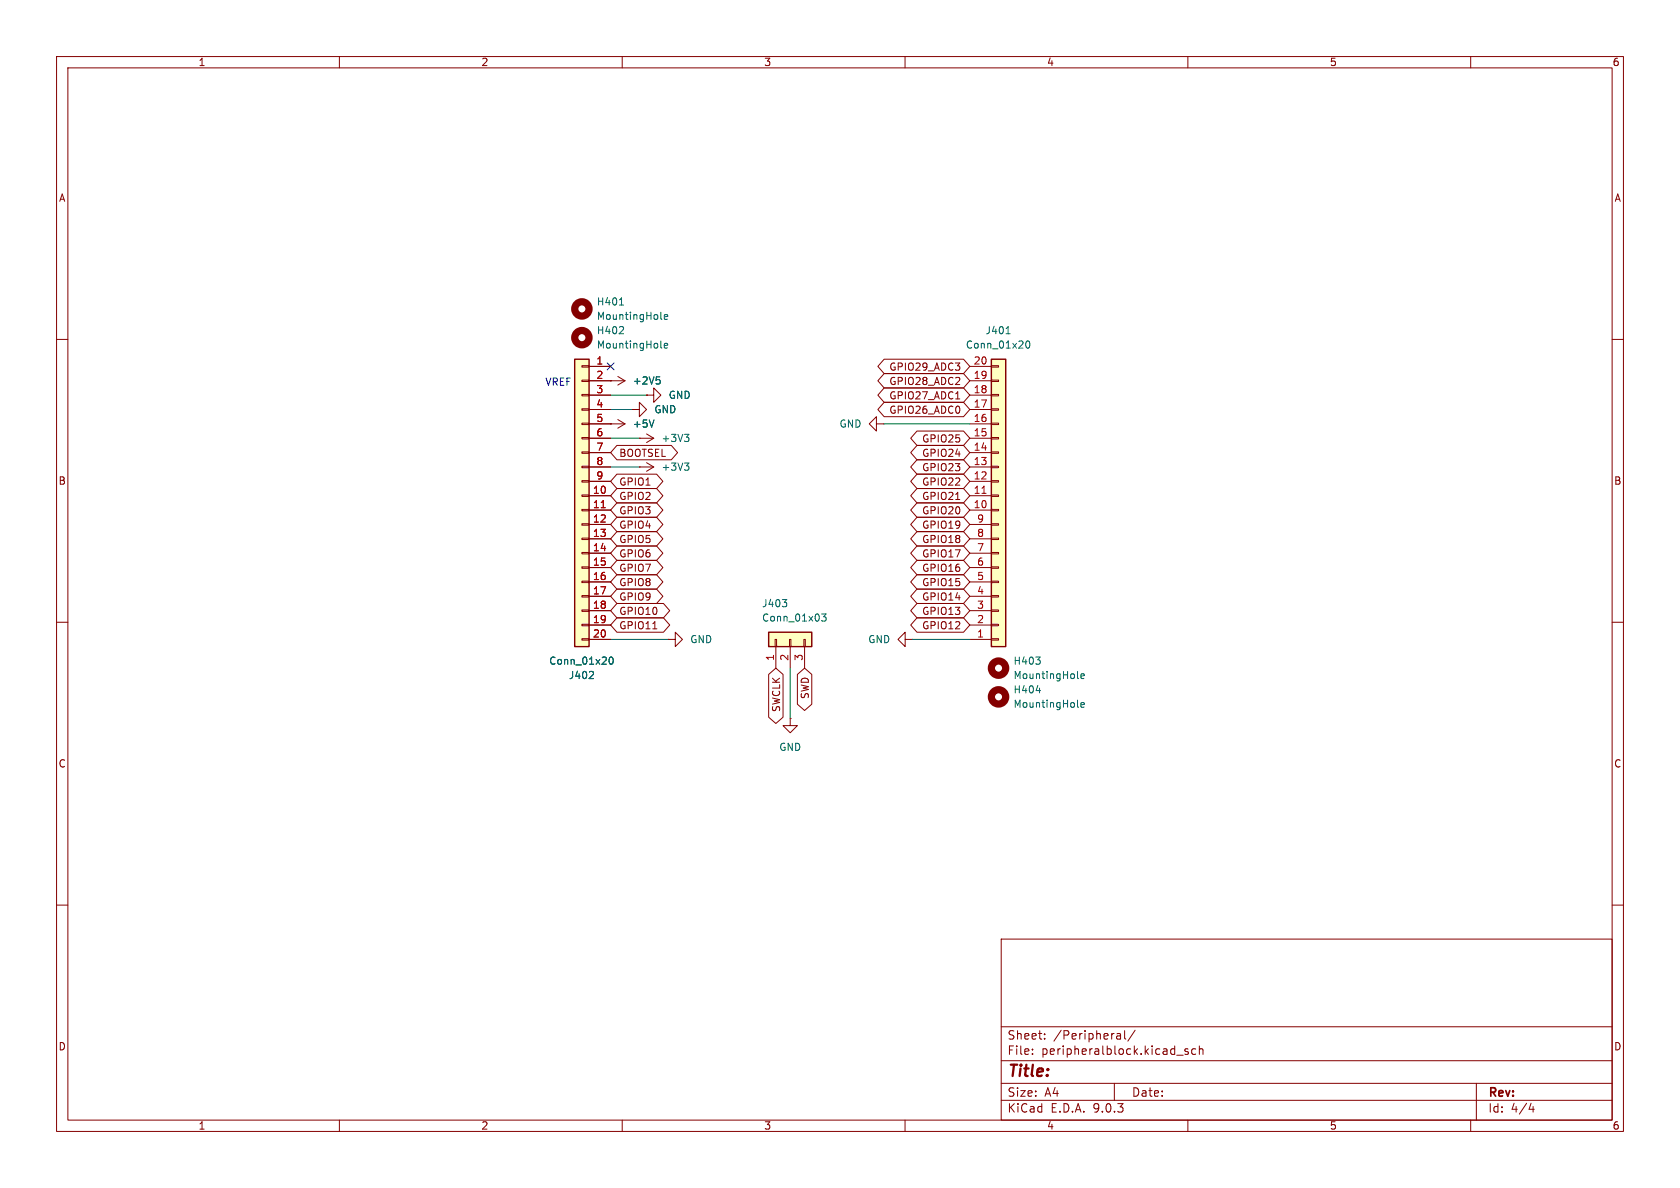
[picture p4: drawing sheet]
<svg xmlns="http://www.w3.org/2000/svg" width="297mm" height="210mm" viewBox="0 0 297 210" stroke-linecap="round" stroke-linejoin="round" font-family="sans-serif">
<g fill="none" stroke="#840000" stroke-width=".18">
<path d="M10 10h277v190h-277zM12 12h273v186h-273zM60 10v2M110 10v2M160 10v2M210 10v2M260 10v2M10 60h2M285 60h2M10 110h2M285 110h2M10 160h2"/>
<path d="M177 166h108v32h-108zM285 160h2M60 198v2M110 198v2M160 198v2M177 194.5h108M177 191.5h108M177 187.5h108M177 181.5h108M182.5 186.3v.1M182.5 185.5v.1M184.7 183.6v.1"/>
<path d="M184.7 182.8v.1M197 191.5v3M197.6 182.7h.3l.2 .2v.8M198.1 183.6l-.5 .1M198.1 183.1h-.5M198.8 182.2v1.3l.2 .2M200.7 182.1l-1.3 2M208 186.5h1.2M210 198v2M210 185.5l-.3-.1-.2 .2v.2l.5 .2v.3h-.5M211.4 185.5l-.4-.1-.3 .3v.4l.1 .2h.6M212 185.5l.2-.1 .4 .1 .1 .9"/>
<path d="M212 184.9v1.5M260 198v2M261 191.5v6.5M270.7 195l-.4 1.1h.9M271 195.6v1"/>
</g>
<path d="M135.9 111.8h7.6v2.5h-7.6z" fill="#ffffc2"/>
<path d="M135.9 111.8h7.6v2.5h-7.6z" fill="none" stroke="#840000" stroke-width=".25"/>
<g fill="none" stroke="#840000" stroke-width=".18">
<path d="M107.9 67.3h.1M107.9 67.3h2.6M109.2 66.5l1.3 .8M110.5 67.3l-1.3 .8M154.9 74.9v-1.2l-1.2 1.2 1.2 1.3v-1.3h1.3M156.2 74.9h.1M113 82.6h.1M113 82.6h2.6M114.3 81.8l1.3 .8M115.6 82.6l-1.3 .7M118.1 113h1.3v-1.2l1.2 1.2-1.2 1.3v-1.3M118.1 113h.1"/>
<path d="M137 113h.3v1.3h-.3zM137.2 114.3v3.8M139.6 113h.2v1.3h-.2zM139.7 114.3v3.8M142.1 113h.3v1.3h-.3zM142.2 114.3v3.8M160 113v-1.2l-1.3 1.2 1.3 1.3v-1.3h1.3M161.3 113h.1M139.7 127v1.3h1.3l-1.3 1.2-1.3-1.2h1.3M139.7 127h.1"/>
</g>
<g fill="none" stroke="#006464" stroke-width=".18">
<path d="M109.5 59h.7M109.5 53.9h.7M110.2 57.9v.4M116.8 56.3l.2 .2M117.4 56l.6-.1v-.2l-.4-.1-.2 .2 .1 .6h.5M116 66.6h.6M116.5 67.1l.2 .2v.3l-.2 .3M116.8 61.4l.2 .1M117.4 61.1l.6-.1v-.2l-.4-.1-.2 .2 .1 .6h.5M121 81.9h.8l-.4 .4M121.5 82.3l.3 .3v.3l-.3 .2M138.3 106h.8l-.4 .5"/>
<path d="M139 106.5l.1 .2-.1 .5M145.3 108.5h.7l-.4 .5 .4 .1v.6l-.2 .1-.5-.1M183.2 122.1h.8M190.5 124.9l.2 .1M191.1 124.6l.6-.1-.1-.2-.3-.1-.2 .2 .1 .6h.4"/>
</g>
<g fill="none" stroke="#840000" stroke-width="1.3">
<circle cx="102.9" cy="54.6" r="1.27"/>
<circle cx="102.9" cy="59.7" r="1.27"/>
<circle cx="176.5" cy="123.2" r="1.27"/>
</g>
<path d="M101.6 63.5h2.5v50.8h-2.5z" fill="#ffffc2"/>
<path d="M101.6 63.5h2.5v50.8h-2.5z" fill="none" stroke="#840000" stroke-width=".25"/>
<g fill="none" stroke="#840000" stroke-width=".18">
<path d="M102.9 64.6h1.2v.3h-1.2zM102.9 67.2h1.2v.2h-1.2zM102.9 69.7h1.2v.3h-1.2zM102.9 72.3h1.2v.2h-1.2zM102.9 74.8h1.2v.3h-1.2zM102.9 77.3h1.2v.3h-1.2zM102.9 79.9h1.2v.2h-1.2zM104.1 64.8h3.8M104.1 67.3h3.8M104.1 69.9h3.8M104.1 72.4h3.8M104.1 74.9h6.4"/>
<path d="M104.1 77.5h3.8M107.9 74.9h.1M109.2 74.2l1.3 .7M110.5 74.9l-1.3 .8M111.8 72.4h1.2v-1.3l1.3 1.3-1.3 1.3v-1.3M111.8 72.4h.1M113 77.5h.1M113 77.5h2.6M114.3 69.9h1.3v-1.3l1.2 1.3-1.2 1.2v-1.2M114.3 69.9h.1M114.3 76.7l1.3 .8M115.6 77.5l-1.3 .7"/>
<path d="M102.9 82.4h1.2v.3h-1.2zM102.9 85h1.2v.2h-1.2zM102.9 87.5h1.2v.3h-1.2zM102.9 90h1.2v.3h-1.2zM102.9 92.6h1.2v.2h-1.2zM102.9 95.1h1.2v.3h-1.2zM102.9 97.7h1.2v.2h-1.2zM104.1 80h3.8M104.1 82.6h3.8M104.1 85.1h3.8M104.1 87.6h3.8M104.1 90.2h3.8"/>
<path d="M104.1 92.7h3.8M104.1 95.3h3.8M104.1 97.8h3.8M102.9 100.2h1.2v.3h-1.2zM102.9 102.7h1.2v.3h-1.2zM102.9 105.3h1.2v.2h-1.2zM102.9 107.8h1.2v.3h-1.2zM102.9 110.4h1.2v.2h-1.2zM102.9 112.9h1.2v.3h-1.2zM104.1 100.3h3.8M104.1 102.9h3.8M104.1 105.4h3.8"/>
<path d="M104.1 108h3.8M104.1 110.5h3.8M104.1 113h3.8"/>
</g>
<path d="M106.3 89.8h.7" fill="none" stroke="#a90000" stroke-width=".18"/>
<path d="M115.6 74.2l-.4 1.3M121 76.8h.8l-.4 .5M121.5 77.3l.3 .2v.3l-.3 .2M104.8 118.8l.1 .1v.3l-.8 .8h.8M107.9 116.2l.1-.1a.68 .68 0 0 1 .4 .7 .68 .68 0 0 1-.4 .6 .84 .84 0 0 1-.1-1.2z" fill="none" stroke="#006464" stroke-width=".18"/>
<path d="M175.3 63.5h2.5v50.8h-2.5z" fill="#ffffc2"/>
<path d="M175.3 63.5h2.5v50.8h-2.5z" fill="none" stroke="#840000" stroke-width=".25"/>
<g fill="none" stroke="#840000" stroke-width=".18">
<path d="M104.1 77.5h3.8M104.1 74.9h3.8M104.1 72.4h3.8M104.1 69.9h3.8M104.1 67.3h3.8M104.1 64.8h3.8M107.9 67.3h.1M107.9 74.9h.1M109.1 78.7h9.6l1.1 1.3-1.1 1.3h-9.6l-1.2-1.3zM111.8 72.4h.1M114.3 69.9h.1M156.3 66h14l1.1 1.3-1.1 1.3h-14l-1.1-1.3z"/>
<path d="M156.3 71.1h14l1.1 1.3-1.1 1.3h-14l-1.1-1.3zM156.3 63.5h14l1.1 1.3-1.1 1.2h-14l-1.1-1.2zM156.3 68.6h14l1.1 1.3-1.1 1.2h-14l-1.1-1.2zM162.1 76.2h8.2l1.1 1.3-1.1 1.2h-8.2l-1.1-1.2zM162.1 78.7h8.2l1.1 1.3-1.1 1.3h-8.2l-1.1-1.3zM169 70.5h.7M171.4 77.5h3.9M171.4 74.9h3.9M171.4 72.4h3.9M171.4 69.9h3.9M171.4 67.3h3.9M171.4 64.8h3.9"/>
<path d="M175.3 79.9h1.2v.2h-1.2zM175.3 77.3h1.2v.3h-1.2zM175.3 74.8h1.2v.3h-1.2zM175.3 72.3h1.2v.2h-1.2zM175.3 69.7h1.2v.3h-1.2zM175.3 67.2h1.2v.2h-1.2zM175.3 64.6h1.2v.3h-1.2zM104.1 97.8h3.8M104.1 95.3h3.8M104.1 92.7h3.8M104.1 90.2h3.8M104.1 87.6h3.8"/>
<path d="M104.1 85.1h3.8M104.1 82.6h3.8M104.1 80h3.8M109.1 86.4h7l1.1 1.2-1.1 1.3h-7l-1.2-1.3zM109.1 88.9h7l1.1 1.3-1.1 1.2h-7l-1.2-1.2zM109.1 91.4h7l1.1 1.3-1.1 1.3h-7l-1.2-1.3zM109.1 94h7l1.1 1.3-1.1 1.2h-7l-1.2-1.2zM109.1 96.5h7l1.1 1.3-1.1 1.3h-7l-1.2-1.3zM109.1 99.1h7l1.1 1.2-1.1 1.3h-7l-1.2-1.3zM109.1 83.8h7l1.1 1.3-1.1 1.3h-7l-1.2-1.3zM162.1 94h8.2l1.1 1.3-1.1 1.2h-8.2l-1.1-1.2zM162.1 96.5h8.2l1.1 1.3-1.1 1.3h-8.2l-1.1-1.3z"/>
<path d="M162.1 99.1h8.2l1.1 1.2-1.1 1.3h-8.2l-1.1-1.3zM162.1 91.4h8.2l1.1 1.3-1.1 1.3h-8.2l-1.1-1.3zM162.1 86.4h8.2l1.1 1.2-1.1 1.3h-8.2l-1.1-1.3zM162.1 88.9h8.2l1.1 1.3-1.1 1.2h-8.2l-1.1-1.2zM162.1 83.8h8.2l1.1 1.3-1.1 1.3h-8.2l-1.1-1.3zM162.1 81.3h8.2l1.1 1.3-1.1 1.2h-8.2l-1.1-1.2zM169 88.3h.7M171.4 97.8h3.9M171.4 95.3h3.9M171.4 92.7h3.9M171.4 90.2h3.9M171.4 87.6h3.9"/>
<path d="M171.4 85.1h3.9M171.4 82.6h3.9M171.4 80h3.9M175.3 97.7h1.2v.2h-1.2zM175.3 95.1h1.2v.3h-1.2zM175.3 92.6h1.2v.2h-1.2zM175.3 90h1.2v.3h-1.2zM175.3 87.5h1.2v.3h-1.2zM175.3 85h1.2v.2h-1.2zM175.3 82.4h1.2v.3h-1.2zM104.1 113h3.8M104.1 110.5h3.8"/>
<path d="M104.1 108h3.8M104.1 105.4h3.8M104.1 102.9h3.8M104.1 100.3h3.8M109.1 106.7h8.2l1.1 1.3-1.1 1.2h-8.2l-1.2-1.2zM109.1 104.1h7l1.1 1.3-1.1 1.3h-7l-1.2-1.3zM109.1 101.6h7l1.1 1.3-1.1 1.2h-7l-1.2-1.2zM109.1 109.2h8.2l1.1 1.3-1.1 1.3h-8.2l-1.2-1.3zM115.4 111.2h.7M135.9 119.2l1.3-1.1 1.2 1.1v7.6l-1.2 1.1-1.3-1.1zM141 119.2l1.2-1.1 1.3 1.1v5.3l-1.3 1.1-1.2-1.1zM162.1 104.1h8.2l1.1 1.3-1.1 1.3h-8.2l-1.1-1.3z"/>
<path d="M162.1 101.6h8.2l1.1 1.3-1.1 1.2h-8.2l-1.1-1.2zM162.1 106.7h8.2l1.1 1.3-1.1 1.2h-8.2l-1.1-1.2zM162.1 109.2h8.2l1.1 1.3-1.1 1.3h-8.2l-1.1-1.3zM171.4 113h3.9M171.4 110.5h3.9M171.4 108h3.9M171.4 105.4h3.9M171.4 102.9h3.9M171.4 100.3h3.9M175.3 112.9h1.2v.3h-1.2zM175.3 110.4h1.2v.2h-1.2zM175.3 107.8h1.2v.3h-1.2z"/>
<path d="M175.3 105.3h1.2v.2h-1.2zM175.3 102.7h1.2v.3h-1.2zM175.3 100.2h1.2v.3h-1.2z"/>
</g>
<path d="M106.3 89.8h.7M173.6 87.2h.7" fill="none" stroke="#a90000" stroke-width=".18"/>
<path d="M177.9 59h.7M115.6 74.2l-.4 1.3M116 66.6h.6M116.5 67.1l.2 .2v.3l-.2 .3M181.5 60.4l.1-.1a.68 .68 0 0 1 .5 .6 .68 .68 0 0 1-.5 .6l-.1-.1-.2-.3zM104.8 118.8l.1 .1v.3l-.8 .8h.8M107.9 116.2l.1-.1a.68 .68 0 0 1 .4 .7 .68 .68 0 0 1-.4 .6 .84 .84 0 0 1-.1-1.2zM183.1 116.1h.8l-.4 .5M183.8 116.8v.5M190.5 119.8l.2 .2M191.1 119.5l.6-.1-.1-.2-.3-.1-.2 .2 .1 .6h.4" fill="none" stroke="#006464" stroke-width=".18"/>
<circle cx="176.5" cy="118.1" r="1.27" fill="none" stroke="#840000" stroke-width="1.3"/>
<path d="M107.9 77.5h5.1M107.9 69.9h6.4M107.9 72.4h3.9M156.2 74.9h15.2M107.9 82.6h5.1M107.9 113h10.2M139.7 118.1v8.9M161.3 113h10.1" fill="none" stroke="#009600" stroke-width=".18"/>
<path d="M107.3 64.2l1.3 1.2M108.6 64.2l-1.3 1.2" fill="none" stroke="#000084" stroke-width=".18"/>
<text font-size="2.8" fill="#840000" x="178" y="190.9">Title:</text>
<g font-size="2.1" fill="#840000">
<text x="178" y="184">Sheet:</text>
<text x="186.2" y="184">/Peripheral/</text>
<text x="178" y="186.7">File:</text>
<text x="184.1" y="186.7">peripheralblock.kicad_sch</text>
<text x="178" y="196.9">KiCad</text>
<text x="178" y="194.1">Size:</text>
<text x="184.7" y="194.1">A4</text>
<text x="185.7" y="196.9">E.D.A.</text>
<text x="193.3" y="196.9">9.0.3</text>
<text x="200" y="194.1">Date:</text>
<text x="263" y="194.3">Rev:</text>
<text x="263" y="196.9">Id:</text>
<text x="267.1" y="196.9">4/4</text>
</g>
<g font-size="1.8" fill="#840000">
<text x="35" y="11.9">1</text>
<text x="85" y="11.9">2</text>
<text x="135" y="11.9">3</text>
<text x="185" y="11.9">4</text>
<text x="235" y="11.9">5</text>
<text x="285" y="11.9">6</text>
<text x="10.3" y="35.9">A</text>
<text x="285.3" y="35.9">A</text>
<text x="157.1" y="65.7">GPIO29_ADC3</text>
<text x="157.1" y="68.3">GPIO28_ADC2</text>
<text x="157.1" y="70.8">GPIO27_ADC1</text>
<text x="157.1" y="73.3">GPIO26_ADC0</text>
<text x="109.4" y="81">BOOTSEL</text>
<text x="162.9" y="78.4">GPIO25</text>
<text x="162.9" y="83.5">GPIO23</text>
<text x="162.9" y="81">GPIO24</text>
<text x="10.3" y="85.9">B</text>
<text x="109.4" y="88.6">GPIO2</text>
<text x="109.4" y="86">GPIO1</text>
<text x="162.9" y="88.6">GPIO21</text>
<text x="162.9" y="86">GPIO22</text>
<text x="285.3" y="85.9">B</text>
<text x="109.4" y="91.1">GPIO3</text>
<text x="109.4" y="93.7">GPIO4</text>
<text x="162.9" y="93.7">GPIO19</text>
<text x="162.9" y="91.1">GPIO20</text>
<text x="109.4" y="96.2">GPIO5</text>
<text x="109.4" y="98.7">GPIO6</text>
<text x="109.4" y="101.3">GPIO7</text>
<text x="162.9" y="96.2">GPIO18</text>
<text x="162.9" y="98.7">GPIO17</text>
<text x="162.9" y="101.3">GPIO16</text>
<text x="109.4" y="106.4">GPIO9</text>
<text x="109.4" y="103.8">GPIO8</text>
<text x="162.9" y="106.4">GPIO14</text>
<text x="162.9" y="103.8">GPIO15</text>
<text x="109.4" y="108.9">GPIO10</text>
<text x="109.4" y="111.4">GPIO11</text>
<text x="162.9" y="108.9">GPIO13</text>
<text x="162.9" y="111.4">GPIO12</text>
<text x="138.1" y="126" transform="rotate(-90 138.1 126)">SWCLK</text>
<text x="143.2" y="123.7" transform="rotate(-90 143.2 123.7)">SWD</text>
<text x="10.3" y="135.9">C</text>
<text x="285.3" y="135.9">C</text>
<text x="10.3" y="185.9">D</text>
<text x="285.3" y="185.9">D</text>
<text x="35" y="199.9">1</text>
<text x="85" y="199.9">2</text>
<text x="135" y="199.9">3</text>
<text x="185" y="199.9">4</text>
<text x="235" y="199.9">5</text>
<text x="285" y="199.9">6</text>
</g>
<g font-size="1.8" fill="#006464">
<text x="105.4" y="59.3">H402</text>
<text x="105.4" y="54.2">H401</text>
<text x="105.4" y="56.7">MountingHole</text>
<text x="174.1" y="59.3">J401</text>
<text x="105.4" y="61.8">MountingHole</text>
<text x="170.7" y="61.8">Conn_01x20</text>
<text x="111.8" y="68.2">+2V5</text>
<text x="118.1" y="70.7">GND</text>
<text x="111.8" y="75.8">+5V</text>
<text x="115.6" y="73.3">GND</text>
<text x="148.3" y="75.8">GND</text>
<text x="116.8" y="83.4">+3V3</text>
<text x="116.8" y="78.3">+3V3</text>
<text x="134.6" y="107.5">J403</text>
<text x="121.9" y="113.9">GND</text>
<text x="134.6" y="110.1">Conn_01x03</text>
<text x="153.4" y="113.9">GND</text>
<text x="97" y="117.7">Conn_01x20</text>
<text x="179.1" y="117.7">H403</text>
<text x="100.5" y="120.2">J402</text>
<text x="179.1" y="122.8">H404</text>
<text x="179.1" y="125.3">MountingHole</text>
<text x="179.1" y="120.2">MountingHole</text>
<text x="137.7" y="132.9">GND</text>
</g>
<g font-size="1.8" fill="#a90000">
<text x="105.3" y="64.5">1</text>
<text x="172" y="64.5">20</text>
<text x="105.3" y="67.1">2</text>
<text x="105.3" y="69.6">3</text>
<text x="172" y="69.6">18</text>
<text x="172" y="67.1">19</text>
<text x="105.3" y="72.1">4</text>
<text x="105.3" y="74.7">5</text>
<text x="105.3" y="77.2">6</text>
<text x="172" y="77.2">15</text>
<text x="172" y="74.7">16</text>
<text x="172" y="72.1">17</text>
<text x="105.3" y="79.8">7</text>
<text x="105.3" y="82.3">8</text>
<text x="172" y="82.3">13</text>
<text x="172" y="79.8">14</text>
<text x="104.7" y="87.4">10</text>
<text x="104.7" y="89.9">11</text>
<text x="105.3" y="84.8">9</text>
<text x="172" y="89.9">10</text>
<text x="172" y="87.4">11</text>
<text x="172" y="84.8">12</text>
<text x="104.7" y="92.5">12</text>
<text x="104.7" y="95">13</text>
<text x="172.6" y="95">8</text>
<text x="172.6" y="92.5">9</text>
<text x="104.7" y="97.5">14</text>
<text x="104.7" y="100.1">15</text>
<text x="172.6" y="100.1">6</text>
<text x="172.6" y="97.5">7</text>
<text x="104.7" y="102.6">16</text>
<text x="104.7" y="105.2">17</text>
<text x="104.7" y="107.7">18</text>
<text x="172.6" y="107.7">3</text>
<text x="172.6" y="105.2">4</text>
<text x="172.6" y="102.6">5</text>
<text x="104.7" y="110.2">19</text>
<text x="104.7" y="112.8">20</text>
<text x="172.6" y="112.8">1</text>
<text x="172.6" y="110.2">2</text>
<text x="136.9" y="116.9" transform="rotate(-90 136.9 116.9)">1</text>
<text x="139.4" y="116.9" transform="rotate(-90 139.4 116.9)">2</text>
<text x="142" y="116.9" transform="rotate(-90 142 116.9)">3</text>
</g>
<text font-size="1.8" fill="#0000c2" x="96.3" y="68.4">VREF</text>
</svg>
